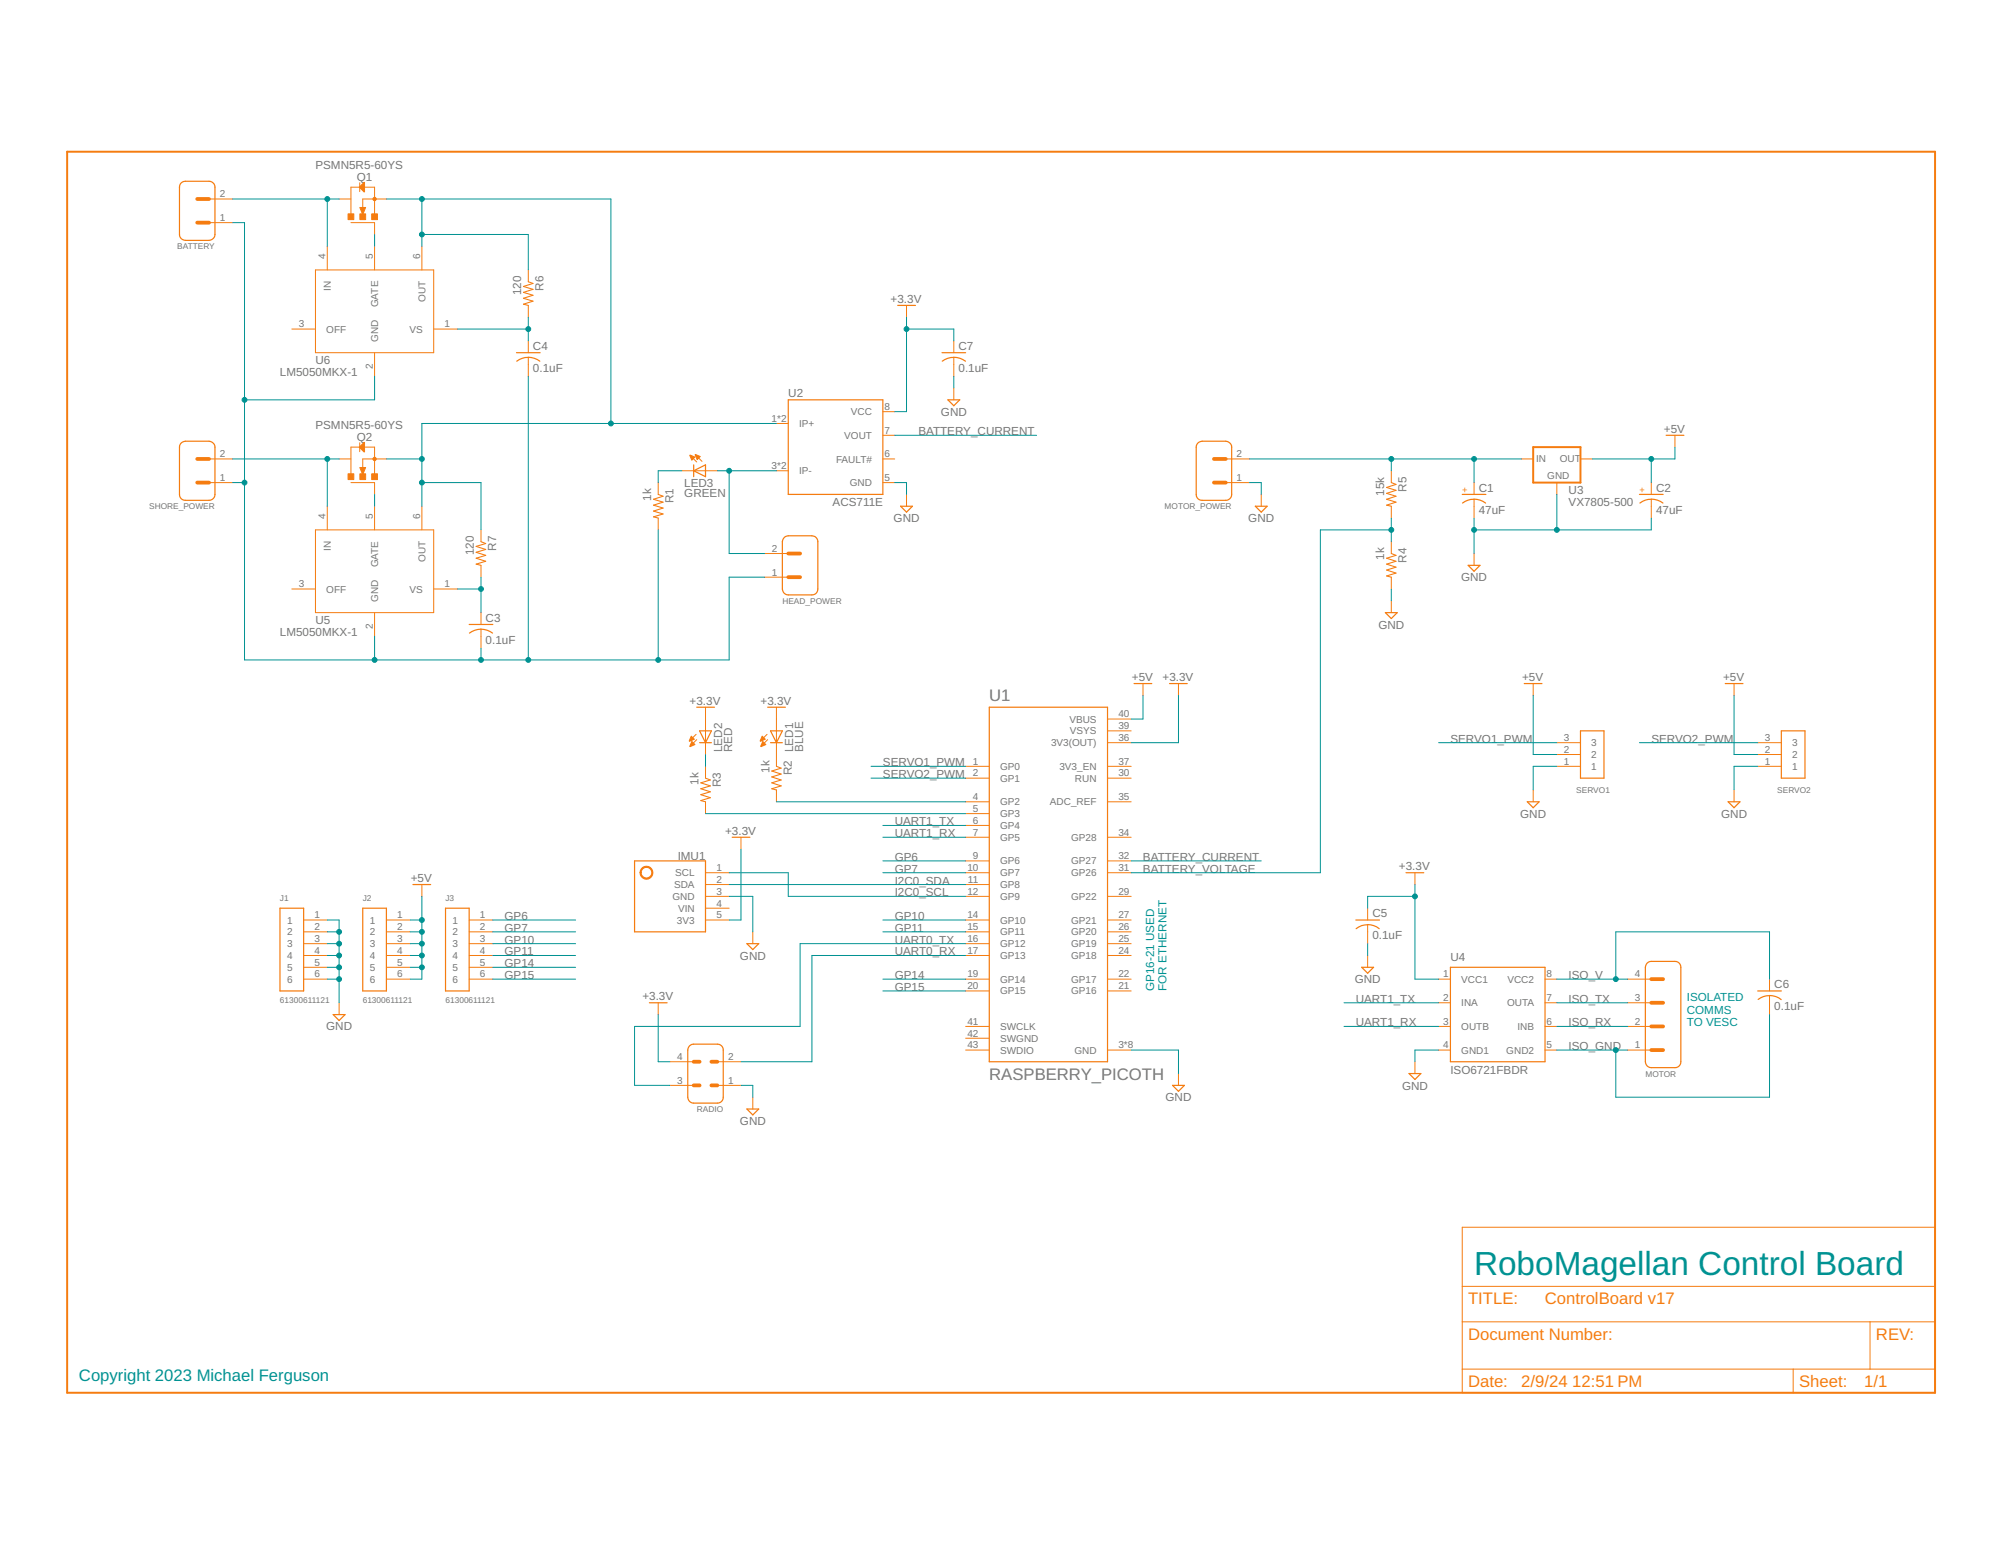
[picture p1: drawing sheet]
<svg xmlns="http://www.w3.org/2000/svg" width="279mm" height="216mm" viewBox="0 0 279 216" stroke-linecap="round" stroke-linejoin="round" font-family="sans-serif">
<path d="M9.4 21.2h260.8v173.3h-260.8zM214.1 62.4h6.6v5h-6.6z" fill="none" stroke="#f57c10" stroke-width=".28"/>
<g fill="none" stroke="#f57c10" stroke-width=".14">
<path d="M29.2 27.8h3.3M29.2 31.1h3.3M44 37.7h16.6v11.6h-16.6zM45.7 34.4v3.3M47.3 27.8h1.7M49 31.1h3.3v1.6M49 30.3v-4.2h3.3v4.2M50.2 25.5v1.3M52.3 34.4v3.3M54 27.8h-3.3v2.3M58.9 34.4v3.3M73.8 37.7v1.6"/>
<path d="M40.7 46h3.3M52.3 49.3v3.3M60.6 46h3.3M73.8 42.7v1.6M73.8 47.6v1.7M73.8 49.9v2.7M108.4 59.1h1.7M123.3 57.5h1.6M126.6 42.7v1.6M133.2 47.6v1.7M133.2 49.9v2.7M133.2 54.2v1.6"/>
<path d="M29.2 64.1h3.3M29.2 67.4h3.3M44 74h16.6v11.6h-16.6zM45.7 70.7v3.3M47.3 64.1h1.7M49 67.4h3.3v1.6M49 66.6v-4.2h3.3v4.2M50.2 61.8v1.3M52.3 70.7v3.3M54 64.1h-3.3v2.3M58.9 70.7v3.3M67.2 74v1.6"/>
<path d="M67.2 79v1.6M91.9 67.4v1.6M91.9 72.3v1.7M95.2 65.7h5M96.4 63.6l.9 .9M97.1 63.5l.9 .9M106.8 77.3h3.3M108.4 65.7h1.7M123.3 64.1h1.6M123.3 67.4h1.6M123.3 60.8h1.6M126.6 69v1.7"/>
<path d="M171.2 64.1h3.3M171.2 67.4h3.3M176.1 69v1.7M194.3 65.7v1.7M194.3 70.7v1.6M194.3 75.6v1.7M205.8 67.4v1.6M205.8 69.7v2.6M205.8 77.3v1.7M212.4 64.1h1.7M217.4 67.4v1.6M220.7 64.1h1.6"/>
<path d="M230.6 67.4v1.6M230.6 69.7v2.6M233.9 60.8v1.6M40.7 82.3h3.3M52.3 85.6v3.3M60.6 82.3h3.3M67.2 85.6v1.6M67.2 87.9v2.6M98.5 98.8v6.6M106.8 80.6h3.3M108.4 98.8v8.2M159.6 95.5v1.6"/>
<path d="M164.5 95.5v1.6M194.3 80.6v1.7M194.3 83.9v1.7M214.1 95.5v1.6M242.1 95.5v1.6M97.2 102.6l-.9 .9M97.3 103.3l-.9 .9M98.5 107v1.7M98.5 112v1.6M103.5 116.9v1.7M107.1 102.6l-.9 .9M107.2 103.3l-.9 .9"/>
<path d="M108.4 110.3v1.7M134.8 107h3.3M134.8 108.7h3.3M134.8 112h3.3M134.8 113.6h3.3M134.8 115.3h3.3M134.8 116.9h3.3M154.6 107h3.3M154.6 108.7h3.3M154.6 112h3.3M154.6 116.9h3.3M154.6 103.7h3.3"/>
<path d="M154.6 102.1h3.3M154.6 100.4h3.3M214.1 110.3v1.7M217.4 107h3.3M217.4 103.7h3.3M217.4 105.4h3.3M242.1 110.3v1.7M245.4 107h3.3M245.4 103.7h3.3M245.4 105.4h3.3M42.4 128.5h3.3M42.4 130.1h3.3"/>
<path d="M42.4 131.8h3.3M42.4 133.4h3.3M42.4 136.7h3.3M42.4 135.1h3.3M54 128.5h3.3M54 130.1h3.3M54 131.8h3.3M54 133.4h3.3M54 136.7h3.3M54 135.1h3.3M58.9 123.5v1.7M65.5 128.5h3.3"/>
<path d="M65.5 130.1h3.3M65.5 131.8h3.3M65.5 133.4h3.3M65.5 136.7h3.3M65.5 135.1h3.3M98.5 121.9h3.3M98.5 123.5h3.3M98.5 125.2h3.3M98.5 128.5h3.3M98.5 126.8h3.3M105.1 130.1v1.7M134.8 120.2h3.3"/>
<path d="M134.8 121.9h3.3M134.8 123.5h3.3M134.8 125.2h3.3M134.8 128.5h3.3M134.8 130.1h3.3M134.8 131.8h3.3M134.8 133.4h3.3M134.8 136.7h3.3M134.8 138.4h3.3M154.6 120.2h3.3M154.6 121.9h3.3M154.6 125.2h3.3"/>
<path d="M154.6 128.5h3.3M154.6 130.1h3.3M154.6 131.8h3.3M154.6 133.4h3.3M154.6 136.7h3.3M154.6 138.4h3.3M191 126.8v1.7M191 129.1v2.7M191 133.4v1.7M197.6 121.9v1.6M200.9 136.7h1.6M215.7 136.7h1.7"/>
<path d="M227.3 136.7h3.3M247.1 136.7v1.7M247.1 139v2.7M47.3 140v1.7M91.9 140v1.7M93.6 148.3h3.3M93.6 151.6h3.3M100.2 148.3h3.3M100.2 151.6h3.3M105.1 153.2v1.7M134.8 146.6h3.3M134.8 145h3.3"/>
<path d="M134.8 143.3h3.3M154.6 146.6h3.3M164.5 149.9v1.7M197.6 148.3v1.6M200.9 146.6h1.6M200.9 143.3h1.6M200.9 140h1.6M215.7 146.6h1.7M215.7 143.3h1.7M215.7 140h1.7M227.3 146.6h3.3M227.3 143.3h3.3"/>
<path d="M227.3 140h3.3M204.2 171.4h66v23.1h-66zM204.2 179.6h66M204.2 184.6h66M204.2 191.2h66M250.4 191.2v3.3M261.1 184.6v6.6"/>
</g>
<g fill="none" stroke="#f57c10" stroke-width=".17">
<path d="M25.3 25.5l.6-.2h3.5a.85 .85 0 0 1 .6 .8v6.6a.87 .87 0 0 1-.8 .9h-3.3a.83 .83 0 0 1-.8-.9v-6.6zM72.1 49.3h3.3M73.8 49.9a2.77 2.77 0 0 1 1.6 .5M73.8 49.9a2.56 2.56 0 0 0-1.6 .5M110.1 55.8h13.2v13.2h-13.2zM125.3 42.7h2.5M131.5 49.3h3.3M132.4 55.8h1.6l-.8 .9zM133.2 49.9a2.76 2.76 0 0 1 1.6 .5M133.2 49.9a2.56 2.56 0 0 0-1.6 .5M25.3 61.9l.6-.3h3.3l.4 .1a.77 .77 0 0 1 .4 .7v6.6a.83 .83 0 0 1-.8 .9h-3.3a.8 .8 0 0 1-.8-.9v-6.6zM96.9 65.7l1.6-.8v1.7z"/>
<path d="M96.9 64.9v1.7M109.5 75.1l.6-.3h3.3a.83 .83 0 0 1 .8 .8v6.7a.8 .8 0 0 1-.8 .8h-3.3a.83 .83 0 0 1-.9-.8v-6.7zM125.8 70.7h1.6l-.8 .8zM167.3 61.9l.6-.3h3.3l.4 .1a.77 .77 0 0 1 .4 .7v6.6a.83 .83 0 0 1-.8 .9h-3.3a.8 .8 0 0 1-.9-.9v-6.6zM175.3 70.7h1.6l-.8 .8zM204.2 69h3.3M204.2 70.3a2.63 2.63 0 0 1 3.2 0M205 79h1.7l-.9 .8zM228.9 69h3.3M229 70.3a2.63 2.63 0 0 1 3.2 0M232.6 60.8h2.5M65.5 87.2h3.3"/>
<path d="M65.6 88.4a2.63 2.63 0 0 1 3.2 0M97.3 98.8h2.5M107.2 98.8h2.5M138.1 98.8h16.5v49.5h-16.5zM158.3 95.5h2.5M163.3 95.5h2.5M193.4 85.6h1.7l-.8 .8zM212.8 95.5h2.5M240.9 95.5h2.5M97.7 103.7h1.6M97.7 102.1h1.6l-.8 1.6zM102.2 116.9h2.5"/>
<path d="M107.6 102.1h1.6l-.8 1.6zM107.6 103.7h1.6M213.3 112h1.6l-.8 .8zM220.7 102.1h3.3v6.6h-3.3zM241.3 112h1.7l-.9 .8zM248.7 102.1h3.3v6.6h-3.3zM39.1 126.8h3.3v11.6h-3.3zM50.7 126.8h3.3v11.6h-3.3zM57.7 123.5h2.4M62.2 126.8h3.3v11.6h-3.3zM88.6 120.2h9.9v9.9h-9.9zM104.3 131.8h1.6l-.8 .8z"/>
<path d="M189.3 128.5h3.3M189.4 129.7a2.55 2.55 0 0 1 3.2 0M190.1 135.1h1.7l-.8 .8zM196.3 121.9h2.5M202.5 135.1h13.2v13.2h-13.2zM230 134.5l.6-.2h3.3a.8 .8 0 0 1 .8 .8v13.2a.8 .8 0 0 1-.8 .8h-3.3a.83 .83 0 0 1-.9-.8v-13.2zM245.4 138.4h3.3M245.5 139.6a2.59 2.59 0 0 1 3.2 0M46.5 141.7h1.7l-.9 .8zM90.7 140h2.5M96.3 146l.6-.2h3.3a.8 .8 0 0 1 .8 .8v6.6a.8 .8 0 0 1-.8 .9h-3.3a.83 .83 0 0 1-.9-.9v-6.6zM104.3 154.9h1.6l-.8 .8z"/>
<path d="M163.7 151.6h1.7l-.9 .8zM196.7 149.9h1.7l-.8 .8z"/>
</g>
<g fill="#f57c10" stroke="#f57c10" stroke-width=".14">
<path d="M89.7 121.1a.9 .9 0 0 1 1.4 .4 .9 .9 0 0 1-.6 1.2 .9 .9 0 0 1-1.1-.8h.1a.75 .75 0 0 1 1-.7 .75 .75 0 0 1 .3 1.2 .75 .75 0 0 1-1.2-.3l-.1-.2h-.1v-.3z" fill-rule="evenodd"/>
<path d="M106.4 102.8l.5 .4-.7 .3z" fill-rule="evenodd"/>
<path d="M106.5 103.5l.4 .5-.6 .3z" fill-rule="evenodd"/>
<path d="M96.5 102.8l.5 .4-.7 .3z" fill-rule="evenodd"/>
<path d="M96.6 103.5l.4 .5-.6 .3z" fill-rule="evenodd"/>
<path d="M97.1 63.5l.7 .3-.5 .4z" fill-rule="evenodd"/>
<path d="M96.3 63.6l.7 .2-.4 .5z" fill-rule="evenodd"/>
<path d="M50.2 29h.8l-.3 .9z" fill-rule="evenodd"/>
<path d="M50.2 26.1l.7-.6v1.3z" fill-rule="evenodd"/>
<path d="M50.2 65.3h.8l-.3 .9z" fill-rule="evenodd"/>
<path d="M50.2 62.5l.7-.7v1.3z" fill-rule="evenodd"/>
<circle cx="52.3" cy="27.8" r=".23"/>
<circle cx="52.3" cy="64.1" r=".23"/>
</g>
<g fill="none" stroke="#f57c10" stroke-width=".53">
<path d="M27.5 27.8h1.7M27.5 31.1h1.7M27.5 64.1h1.7M27.5 67.4h1.7M110.1 77.3h1.6M169.5 64.1h1.7M169.5 67.4h1.7M110.1 80.6h1.6M230.6 136.7h1.6M96.9 148.3h.8M96.9 151.6h.8M99.3 148.3h.9"/>
<path d="M99.3 151.6h.9M230.6 143.3h1.6M230.6 146.6h1.6M230.6 140h1.6"/>
</g>
<path d="M73.8 39.3l.6 .3-1.3 .4 1.3 .4-1.3 .4 1.3 .4-1.3 .5 1.3 .4-1.3 .4 .7 .2M67.2 75.6l.6 .3-1.3 .4 1.3 .4-1.3 .4 1.3 .5-1.3 .4 1.3 .4-1.3 .4 .7 .2M91.9 69l.7 .3-1.4 .4 1.4 .4-1.4 .4 1.4 .5-1.4 .4 1.4 .4-1.4 .4 .7 .1M194.3 77.3l.6 .3-1.3 .4 1.3 .4-1.3 .4 1.3 .4-1.3 .4 1.3 .4-1.3 .4 .7 .2M194.3 67.4l.6 .2-1.3 .5 1.3 .4-1.3 .4 1.3 .4-1.3 .4 1.3 .4-1.3 .4 .7 .2M98.5 108.7l.7 .2-1.3 .4 1.3 .4-1.3 .5 1.3 .4-1.3 .4 1.3 .4-1.3 .4 .6 .2M108.4 107l.7 .3-1.3 .4 1.3 .4-1.3 .4 1.3 .4-1.3 .4 1.3 .4-1.3 .5 .6 .1" fill="none" stroke="#f57c10" stroke-width=".15"/>
<g fill="#f57c10" stroke="#f57c10" stroke-width=".14">
<path d="M50.2 29.9h.9v.8h-.9z"/>
<path d="M48.6 29.9h.8v.8h-.8z"/>
<path d="M51.9 29.9h.8v.8h-.8z"/>
<path d="M50.2 66.2h.9v.8h-.9z"/>
<path d="M48.6 66.2h.8v.8h-.8z"/>
<path d="M51.9 66.2h.8v.8h-.8z"/>
</g>
<g fill="none" stroke="#009292" stroke-width=".14">
<path d="M32.5 31.1h1.6v61.1h67.7v-11.6h5M32.5 27.8h14.8M45.7 27.8v6.6M52.3 32.7v1.7M54 27.8h31.3v31.3M58.9 27.8v6.6M58.9 32.7h14.9v5M52.3 52.6v3.2h-18.2M63.9 46h9.9M73.8 44.3v3.3M73.8 52.6v39.6M108.4 59.1h-49.5v11.6"/>
<path d="M126.6 44.3v13.2h-1.7M126.6 46h6.6v1.6M133.2 52.6v1.6M32.5 64.1h14.8M32.5 67.4h1.6M45.7 64.1v6.6M52.3 69v1.7M54 64.1h4.9M58.9 67.4h8.3v6.6M91.9 74v18.2M95.2 65.7h-3.3v1.7M100.2 65.7h8.2"/>
<path d="M101.8 65.7v11.6h5M124.9 67.4h1.7v1.6M124.9 60.8h19.8M174.5 64.1h37.9M174.5 67.4h1.6v1.6M194.3 64.1v1.6M194.3 72.3v3.3M194.3 74h-9.9v47.9h-26.5M205.8 64.1v3.3M205.8 72.3v5M217.4 69v5M230.6 72.3v1.7h-24.8"/>
<path d="M230.6 64.1v3.3M233.9 62.4v1.7h-11.6M52.3 88.9v3.3M63.9 82.3h3.3M67.2 80.6v5M67.2 90.5v1.7M159.6 97.1v3.3h-1.7M164.5 97.1v6.6h-6.6M194.3 82.3v1.6M214.1 97.1v8.3h3.3M242.1 97.1v8.3h3.3M98.5 113.6h36.3"/>
<path d="M98.5 105.4v1.6M103.5 118.6v9.9h-1.7M108.4 112h26.4M121.6 107h13.2M121.6 108.7h13.2M123.3 115.3h11.5M123.3 116.9h11.5M200.9 103.7h16.5M217.4 107h-3.3v3.3M228.9 103.7h16.5M245.4 107h-3.3v3.3M45.7 128.5h1.6v11.5"/>
<path d="M45.7 136.7h1.6M45.7 135.1h1.6M45.7 133.4h1.6M45.7 131.8h1.6M45.7 130.1h1.6M57.3 128.5h1.6M57.3 135.1h1.6M57.3 133.4h1.6M57.3 131.8h1.6M57.3 130.1h1.6M58.9 125.2v11.5h-1.6M68.8 128.5h11.6"/>
<path d="M68.8 136.7h11.6M68.8 135.1h11.6M68.8 133.4h11.6M68.8 131.8h11.6M68.8 130.1h11.6M101.8 125.2h3.3v4.9M101.8 121.9h8.3v3.3h24.7M101.8 123.5h33M123.3 128.5h11.5M123.3 136.7h11.5M123.3 130.1h11.5M123.3 121.9h11.5"/>
<path d="M123.3 120.2h11.5M123.3 138.4h11.5M134.8 131.8h-23.1v11.5h-23.1v8.3h5M134.8 133.4h-21.4v14.9h-9.9M157.9 120.2h18.2M191 131.8v1.6M197.6 125.2h-6.6v1.6M197.6 123.5v13.2h3.3M217.4 136.7h9.9M225.6 136.7v-6.6h21.5v6.6M91.9 141.7v6.6h1.7M103.5 151.6h1.6v1.6"/>
<path d="M157.9 146.6h6.6v3.3M187.7 140h13.2M187.7 143.3h13.2M200.9 146.6h-3.3v1.7M217.4 146.6h9.9M217.4 140h9.9M217.4 143.3h9.9M247.1 141.7v11.5h-21.5v-6.6"/>
</g>
<g fill="#009292" stroke="#009292" stroke-width=".14">
<circle cx="205.8" cy="64.1" r=".34"/>
<circle cx="194.3" cy="64.1" r=".34"/>
<circle cx="205.8" cy="74" r=".34"/>
<circle cx="217.4" cy="74" r=".34"/>
<circle cx="47.3" cy="136.7" r=".34"/>
<circle cx="47.3" cy="135.1" r=".34"/>
<circle cx="47.3" cy="133.4" r=".34"/>
<circle cx="47.3" cy="131.8" r=".34"/>
<circle cx="47.3" cy="130.1" r=".34"/>
<circle cx="230.6" cy="64.1" r=".34"/>
<circle cx="58.9" cy="128.5" r=".34"/>
<circle cx="58.9" cy="130.1" r=".34"/>
<circle cx="58.9" cy="131.8" r=".34"/>
<circle cx="58.9" cy="133.4" r=".34"/>
<circle cx="58.9" cy="135.1" r=".34"/>
<circle cx="126.6" cy="46" r=".34"/>
<circle cx="197.6" cy="125.2" r=".34"/>
<circle cx="101.8" cy="65.7" r=".34"/>
<circle cx="73.8" cy="92.2" r=".34"/>
<circle cx="67.2" cy="92.2" r=".34"/>
<circle cx="52.3" cy="92.2" r=".34"/>
<circle cx="34.1" cy="55.8" r=".34"/>
<circle cx="91.9" cy="92.2" r=".34"/>
<circle cx="34.1" cy="67.4" r=".34"/>
<circle cx="194.3" cy="74" r=".34"/>
<circle cx="225.6" cy="136.7" r=".34"/>
<circle cx="225.6" cy="146.6" r=".34"/>
<circle cx="45.7" cy="27.8" r=".34"/>
<circle cx="45.7" cy="64.1" r=".34"/>
<circle cx="58.9" cy="32.7" r=".34"/>
<circle cx="85.3" cy="59.1" r=".34"/>
<circle cx="58.9" cy="67.4" r=".34"/>
<circle cx="58.9" cy="27.8" r=".34"/>
<circle cx="58.9" cy="64.1" r=".34"/>
<circle cx="67.2" cy="82.3" r=".34"/>
<circle cx="73.8" cy="46" r=".34"/>
</g>
<text font-size="4.7" fill="#009292" x="205.8" y="178">RoboMagellan Control Board</text>
<g font-size="2.3" fill="#757575">
<text x="138.1" y="97.9">U1</text>
<text x="138.1" y="150.8">RASPBERRY_PICOTH</text>
</g>
<g font-size="2.3" fill="#f57c10">
<text x="205" y="182.1">TITLE:</text>
<text x="215.7" y="182.1">ControlBoard v17</text>
<text x="205" y="187.1">Document Number:</text>
<text x="261.9" y="187.1">REV:</text>
<text x="205" y="193.7">Date:</text>
<text x="212.4" y="193.7">2/9/24</text>
<text x="219.5" y="193.7">12:51 PM</text>
<text x="251.2" y="193.7">Sheet:</text>
<text x="260.3" y="193.7">1/1</text>
</g>
<text font-size="2.3" fill="#009292" x="11" y="192.8">Copyright 2023 Michael Ferguson</text>
<g font-size="1.6" fill="#757575">
<text x="44" y="23.7">PSMN5R5-60YS</text>
<text x="49.8" y="25.3">Q1</text>
<text x="72.8" y="41.2" transform="rotate(-90 72.8 41.2)">120</text>
<text x="75.9" y="40.6" transform="rotate(-90 75.9 40.6)">R6</text>
<text x="124.4" y="42.3">+3.3V</text>
<text x="39.1" y="52.5">LM5050MKX-1</text>
<text x="44" y="50.9">U6</text>
<text x="74.4" y="52">0.1uF</text>
<text x="74.4" y="48.8">C4</text>
<text x="133.8" y="52">0.1uF</text>
<text x="133.8" y="48.8">C7</text>
<text x="44" y="60">PSMN5R5-60YS</text>
<text x="110.1" y="55.4">U2</text>
<text x="131.4" y="58.1">GND</text>
<text x="49.8" y="61.6">Q2</text>
<text x="128.2" y="60.8">BATTERY_CURRENT</text>
<text x="232.3" y="60.5">+5V</text>
<text x="90.9" y="69.9" transform="rotate(-90 90.9 69.9)">1k</text>
<text x="94.1" y="70.3" transform="rotate(-90 94.1 70.3)">R1</text>
<text x="95.5" y="69.5">GREEN</text>
<text x="95.5" y="68.1">LED3</text>
<text x="116.3" y="70.6">ACS711E</text>
<text x="193.3" y="69.2" transform="rotate(-90 193.3 69.2)">15k</text>
<text x="196.4" y="68.7" transform="rotate(-90 196.4 68.7)">R5</text>
<text x="206.5" y="71.8">47uF</text>
<text x="206.5" y="68.6">C1</text>
<text x="219" y="70.7">VX7805-500</text>
<text x="219" y="69.1">U3</text>
<text x="231.2" y="71.8">47uF</text>
<text x="231.2" y="68.6">C2</text>
<text x="66.2" y="77.5" transform="rotate(-90 66.2 77.5)">120</text>
<text x="69.3" y="76.9" transform="rotate(-90 69.3 76.9)">R7</text>
<text x="124.8" y="72.9">GND</text>
<text x="174.3" y="72.9">GND</text>
<text x="193.3" y="78.2" transform="rotate(-90 193.3 78.2)">1k</text>
<text x="196.4" y="78.6" transform="rotate(-90 196.4 78.6)">R4</text>
<text x="204" y="81.2">GND</text>
<text x="39.1" y="88.9">LM5050MKX-1</text>
<text x="44" y="87.2">U5</text>
<text x="67.8" y="89.9">0.1uF</text>
<text x="67.8" y="86.8">C3</text>
<text x="192.5" y="87.8">GND</text>
<text x="158.1" y="95.1">+5V</text>
<text x="162.3" y="95.1">+3.3V</text>
<text x="212.5" y="95.1">+5V</text>
<text x="240.6" y="95.1">+5V</text>
<text x="96.3" y="98.4">+3.3V</text>
<text x="106.2" y="98.4">+3.3V</text>
<text x="100.8" y="105" transform="rotate(-90 100.8 105)">LED2</text>
<text x="102.2" y="105" transform="rotate(-90 102.2 105)">RED</text>
<text x="107.4" y="107.9" transform="rotate(-90 107.4 107.9)">1k</text>
<text x="110.7" y="105" transform="rotate(-90 110.7 105)">LED1</text>
<text x="112.1" y="105" transform="rotate(-90 112.1 105)">BLUE</text>
<text x="123.3" y="107">SERVO1_PWM</text>
<text x="202.5" y="103.7">SERVO1_PWM</text>
<text x="230.6" y="103.7">SERVO2_PWM</text>
<text x="97.5" y="109.6" transform="rotate(-90 97.5 109.6)">1k</text>
<text x="100.7" y="109.9" transform="rotate(-90 100.7 109.9)">R3</text>
<text x="110.6" y="108.3" transform="rotate(-90 110.6 108.3)">R2</text>
<text x="123.3" y="108.7">SERVO2_PWM</text>
<text x="101.2" y="116.6">+3.3V</text>
<text x="124.9" y="115.3">UART1_TX</text>
<text x="124.9" y="116.9">UART1_RX</text>
<text x="212.3" y="114.2">GND</text>
<text x="240.3" y="114.2">GND</text>
<text x="57.4" y="123.2">+5V</text>
<text x="94.6" y="120.1">IMU1</text>
<text x="124.9" y="123.5">I2C0_SDA</text>
<text x="124.9" y="125.2">I2C0_SCL</text>
<text x="124.9" y="120.2">GP6</text>
<text x="124.9" y="121.9">GP7</text>
<text x="159.6" y="121.9">BATTERY_VOLTAGE</text>
<text x="159.6" y="120.2">BATTERY_CURRENT</text>
<text x="195.3" y="121.5">+3.3V</text>
<text x="70.5" y="128.5">GP6</text>
<text x="70.5" y="130.1">GP7</text>
<text x="70.5" y="131.8">GP10</text>
<text x="124.9" y="131.8">UART0_TX</text>
<text x="124.9" y="128.5">GP10</text>
<text x="124.9" y="130.1">GP11</text>
<text x="191.6" y="131.2">0.1uF</text>
<text x="191.6" y="128.1">C5</text>
<text x="70.5" y="133.4">GP11</text>
<text x="70.5" y="135.1">GP14</text>
<text x="70.5" y="136.7">GP15</text>
<text x="103.3" y="134">GND</text>
<text x="124.9" y="133.4">UART0_RX</text>
<text x="124.9" y="136.7">GP14</text>
<text x="189.2" y="137.3">GND</text>
<text x="202.5" y="134.3">U4</text>
<text x="219" y="136.7">ISO_V</text>
<text x="247.7" y="138">C6</text>
<text x="45.5" y="143.9">GND</text>
<text x="89.7" y="139.7">+3.3V</text>
<text x="124.9" y="138.4">GP15</text>
<text x="189.3" y="140">UART1_TX</text>
<text x="189.3" y="143.3">UART1_RX</text>
<text x="219" y="140">ISO_TX</text>
<text x="219" y="143.3">ISO_RX</text>
<text x="247.7" y="141.1">0.1uF</text>
<text x="202.5" y="149.9">ISO6721FBDR</text>
<text x="219" y="146.6">ISO_GND</text>
<text x="162.7" y="153.8">GND</text>
<text x="195.8" y="152.2">GND</text>
<text x="103.3" y="157.1">GND</text>
</g>
<g font-size="1.6" fill="#009292">
<text x="161.2" y="138.4" transform="rotate(-90 161.2 138.4)">GP16-21 USED</text>
<text x="162.9" y="138.4" transform="rotate(-90 162.9 138.4)">FOR ETHERNET</text>
<text x="235.5" y="139.9">ISOLATED</text>
<text x="235.5" y="141.6">COMMS</text>
<text x="235.5" y="143.3">TO VESC</text>
</g>
<g font-size="1.4" fill="#757575">
<text x="30.7" y="27.6">2</text>
<text x="30.7" y="30.9">1</text>
<text x="45.5" y="36.2" transform="rotate(-90 45.5 36.2)">4</text>
<text x="46.2" y="40.6" transform="rotate(-90 46.2 40.6)">IN</text>
<text x="52.1" y="36.2" transform="rotate(-90 52.1 36.2)">5</text>
<text x="58.7" y="36.2" transform="rotate(-90 58.7 36.2)">6</text>
<text x="41.7" y="45.7">3</text>
<text x="45.6" y="46.4">OFF</text>
<text x="52.8" y="47.7" transform="rotate(-90 52.8 47.7)">GND</text>
<text x="52.8" y="42.9" transform="rotate(-90 52.8 42.9)">GATE</text>
<text x="57.2" y="46.4">VS</text>
<text x="59.4" y="42.2" transform="rotate(-90 59.4 42.2)">OUT</text>
<text x="62.1" y="45.7">1</text>
<text x="52.1" y="51.5" transform="rotate(-90 52.1 51.5)">2</text>
<text x="107.7" y="58.9">1*2</text>
<text x="111.6" y="59.6">IP+</text>
<text x="118.8" y="58">VCC</text>
<text x="123.5" y="57.3">8</text>
<text x="30.7" y="63.9">2</text>
<text x="107.7" y="65.5">3*2</text>
<text x="116.7" y="64.6">FAULT#</text>
<text x="117.9" y="61.3">VOUT</text>
<text x="123.5" y="60.6">7</text>
<text x="123.5" y="63.9">6</text>
<text x="172.7" y="63.9">2</text>
<text x="214.5" y="64.5">IN</text>
<text x="217.8" y="64.5">OUT</text>
<text x="30.7" y="67.2">1</text>
<text x="111.6" y="66.2">IP-</text>
<text x="118.6" y="67.9">GND</text>
<text x="123.5" y="67.2">5</text>
<text x="172.7" y="67.2">1</text>
<text x="216.1" y="66.9">GND</text>
<text x="45.5" y="72.5" transform="rotate(-90 45.5 72.5)">4</text>
<text x="46.2" y="76.9" transform="rotate(-90 46.2 76.9)">IN</text>
<text x="52.1" y="72.5" transform="rotate(-90 52.1 72.5)">5</text>
<text x="58.7" y="72.5" transform="rotate(-90 58.7 72.5)">6</text>
<text x="107.8" y="77.1">2</text>
<text x="41.7" y="82">3</text>
<text x="45.6" y="82.8">OFF</text>
<text x="52.8" y="79.2" transform="rotate(-90 52.8 79.2)">GATE</text>
<text x="57.2" y="82.8">VS</text>
<text x="59.4" y="78.5" transform="rotate(-90 59.4 78.5)">OUT</text>
<text x="62.1" y="82">1</text>
<text x="107.8" y="80.4">1</text>
<text x="52.1" y="87.9" transform="rotate(-90 52.1 87.9)">2</text>
<text x="52.8" y="84" transform="rotate(-90 52.8 84)">GND</text>
<text x="149.3" y="100.9">VBUS</text>
<text x="156.2" y="101.8">39</text>
<text x="156.2" y="100.2">40</text>
<text x="135.8" y="106.8">1</text>
<text x="139.7" y="107.5">GP0</text>
<text x="146.8" y="104.2">3V3(OUT)</text>
<text x="147.9" y="107.5">3V3_EN</text>
<text x="149.4" y="102.6">VSYS</text>
<text x="156.2" y="103.5">36</text>
<text x="156.2" y="106.8">37</text>
<text x="218.4" y="106.8">1</text>
<text x="218.4" y="105.1">2</text>
<text x="218.4" y="103.5">3</text>
<text x="222.2" y="107.5">1</text>
<text x="222.2" y="105.9">2</text>
<text x="222.2" y="104.2">3</text>
<text x="246.4" y="106.8">1</text>
<text x="246.4" y="105.1">2</text>
<text x="246.4" y="103.5">3</text>
<text x="250.3" y="107.5">1</text>
<text x="250.3" y="105.9">2</text>
<text x="250.3" y="104.2">3</text>
<text x="135.8" y="108.4">2</text>
<text x="135.8" y="111.7">4</text>
<text x="135.8" y="113.4">5</text>
<text x="139.7" y="109.2">GP1</text>
<text x="139.7" y="112.5">GP2</text>
<text x="146.6" y="112.5">ADC_REF</text>
<text x="150.1" y="109.2">RUN</text>
<text x="156.2" y="108.4">30</text>
<text x="156.2" y="111.7">35</text>
<text x="135.8" y="115">6</text>
<text x="135.8" y="116.7">7</text>
<text x="135.8" y="120">9</text>
<text x="139.7" y="114.1">GP3</text>
<text x="139.7" y="115.8">GP4</text>
<text x="139.7" y="117.4">GP5</text>
<text x="149.5" y="117.4">GP28</text>
<text x="156.2" y="120">32</text>
<text x="156.2" y="116.7">34</text>
<text x="93.9" y="125.7">GND</text>
<text x="94.1" y="124">SDA</text>
<text x="94.3" y="122.4">SCL</text>
<text x="100" y="123.3">2</text>
<text x="100" y="121.6">1</text>
<text x="100" y="124.9">3</text>
<text x="135.1" y="121.6">10</text>
<text x="135.1" y="124.9">12</text>
<text x="135.2" y="123.3">11</text>
<text x="139.7" y="120.7">GP6</text>
<text x="139.7" y="122.4">GP7</text>
<text x="139.7" y="124">GP8</text>
<text x="139.7" y="125.7">GP9</text>
<text x="149.5" y="125.7">GP22</text>
<text x="149.5" y="122.4">GP26</text>
<text x="149.5" y="120.7">GP27</text>
<text x="156.2" y="124.9">29</text>
<text x="156.2" y="121.6">31</text>
<text x="40.1" y="129">1</text>
<text x="40.1" y="130.6">2</text>
<text x="43.9" y="128.2">1</text>
<text x="43.9" y="129.9">2</text>
<text x="43.9" y="131.5">3</text>
<text x="51.6" y="129">1</text>
<text x="51.6" y="130.6">2</text>
<text x="55.5" y="128.2">1</text>
<text x="55.5" y="129.9">2</text>
<text x="55.5" y="131.5">3</text>
<text x="63.2" y="129">1</text>
<text x="63.2" y="130.6">2</text>
<text x="67" y="128.2">1</text>
<text x="67" y="129.9">2</text>
<text x="67" y="131.5">3</text>
<text x="94.5" y="129">3V3</text>
<text x="94.7" y="127.3">VIN</text>
<text x="100" y="126.6">4</text>
<text x="100" y="128.2">5</text>
<text x="135.1" y="128.2">14</text>
<text x="135.1" y="129.9">15</text>
<text x="135.1" y="131.5">16</text>
<text x="139.7" y="129">GP10</text>
<text x="139.7" y="130.6">GP11</text>
<text x="149.5" y="130.6">GP20</text>
<text x="149.5" y="129">GP21</text>
<text x="156.2" y="131.5">25</text>
<text x="156.2" y="129.9">26</text>
<text x="156.2" y="128.2">27</text>
<text x="40.1" y="132.3">3</text>
<text x="40.1" y="133.9">4</text>
<text x="40.1" y="135.6">5</text>
<text x="40.1" y="137.2">6</text>
<text x="43.9" y="133.2">4</text>
<text x="43.9" y="134.8">5</text>
<text x="43.9" y="136.5">6</text>
<text x="51.6" y="132.3">3</text>
<text x="51.6" y="133.9">4</text>
<text x="51.6" y="135.6">5</text>
<text x="51.6" y="137.2">6</text>
<text x="55.5" y="133.2">4</text>
<text x="55.5" y="134.8">5</text>
<text x="55.5" y="136.5">6</text>
<text x="63.2" y="132.3">3</text>
<text x="63.2" y="133.9">4</text>
<text x="63.2" y="135.6">5</text>
<text x="63.2" y="137.2">6</text>
<text x="67" y="133.2">4</text>
<text x="67" y="134.8">5</text>
<text x="67" y="136.5">6</text>
<text x="135.1" y="133.2">17</text>
<text x="135.1" y="136.5">19</text>
<text x="139.7" y="132.3">GP12</text>
<text x="139.7" y="133.9">GP13</text>
<text x="139.7" y="137.2">GP14</text>
<text x="149.5" y="137.2">GP17</text>
<text x="149.5" y="133.9">GP18</text>
<text x="149.5" y="132.3">GP19</text>
<text x="156.2" y="136.5">22</text>
<text x="156.2" y="133.2">24</text>
<text x="201.5" y="136.5">1</text>
<text x="204" y="137.2">VCC1</text>
<text x="210.5" y="137.2">VCC2</text>
<text x="216" y="136.5">8</text>
<text x="228.3" y="136.5">4</text>
<text x="135.1" y="138.1">20</text>
<text x="135.1" y="143.1">41</text>
<text x="139.7" y="138.9">GP15</text>
<text x="139.7" y="143.8">SWCLK</text>
<text x="149.5" y="138.9">GP16</text>
<text x="156.2" y="138.1">21</text>
<text x="201.5" y="139.8">2</text>
<text x="201.5" y="143.1">3</text>
<text x="204" y="140.5">INA</text>
<text x="204" y="143.8">OUTB</text>
<text x="210.4" y="140.5">OUTA</text>
<text x="211.9" y="143.8">INB</text>
<text x="216" y="143.1">6</text>
<text x="216" y="139.8">7</text>
<text x="228.3" y="143.1">2</text>
<text x="228.3" y="139.8">3</text>
<text x="94.6" y="148.1">4</text>
<text x="101.7" y="148.1">2</text>
<text x="135.1" y="146.4">43</text>
<text x="135.1" y="144.8">42</text>
<text x="139.7" y="147.1">SWDIO</text>
<text x="139.7" y="145.5">SWGND</text>
<text x="150" y="147.1">GND</text>
<text x="156.2" y="146.4">3*8</text>
<text x="201.5" y="146.4">4</text>
<text x="204" y="147.1">GND1</text>
<text x="210.3" y="147.1">GND2</text>
<text x="216" y="146.4">5</text>
<text x="228.3" y="146.4">1</text>
<text x="94.6" y="151.4">3</text>
<text x="101.7" y="151.4">1</text>
</g>
<g font-size="1.3" fill="#f57c10">
<text x="204.2" y="68.9">+</text>
<text x="228.9" y="68.9">+</text>
</g>
<g font-size="1.2" fill="#757575">
<text x="24.7" y="34.8">BATTERY</text>
<text x="20.8" y="71.1">SHORE_POWER</text>
<text x="162.6" y="71.1">MOTOR_POWER</text>
<text x="109.2" y="84.3">HEAD_POWER</text>
<text x="220.1" y="110.7">SERVO1</text>
<text x="248.2" y="110.7">SERVO2</text>
<text x="39.1" y="125.8">J1</text>
<text x="50.6" y="125.8">J2</text>
<text x="62.2" y="125.8">J3</text>
<text x="39.1" y="140">61300611121</text>
<text x="50.6" y="140">61300611121</text>
<text x="62.2" y="140">61300611121</text>
<text x="97.3" y="155.3">RADIO</text>
<text x="229.8" y="150.3">MOTOR</text>
</g>
</svg>
